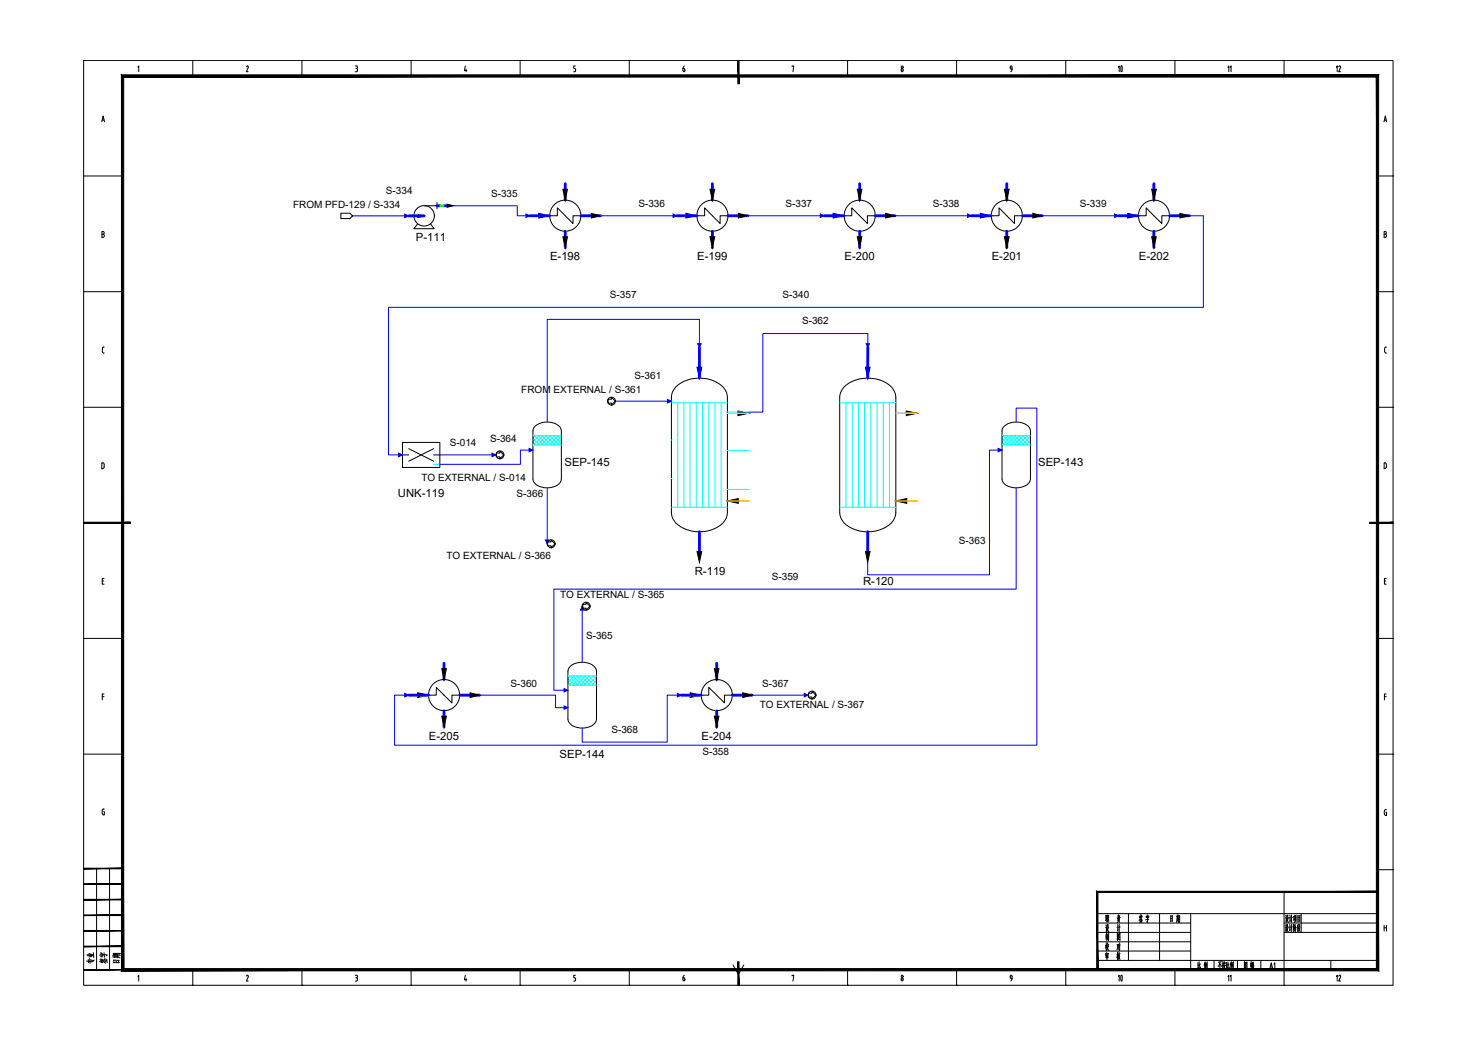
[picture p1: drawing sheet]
<svg xmlns="http://www.w3.org/2000/svg" width="420mm" height="297mm" viewBox="0 0 420 297" stroke-linecap="round" stroke-linejoin="round" font-family="sans-serif">
<g fill="none" stroke="#000" stroke-width=".28">
<path d="M23.8 17.2h372.2v262.9h-372.2zM39.2 19.1l.2-.4v1.7M54.8 17.2h.1M54.8 17.2v4.4M70.3 18.7l.3 .2v.4M70.3 18.7l-.2 .3M70.5 19.3l-.5 1.1h.6M85.8 17.2h.1M85.8 17.2v4.4M101 18.7l.6 .2v.4l-.2 .2M101.2 19.5h.1M101.4 19.5l.2 .3"/>
<path d="M101.6 19.8v.3M116.9 17.2h.1M116.9 17.2v4.4M132.3 18.7l-.3 1.4h.7M132.5 19.7v.7M147.9 17.2h.1M147.9 17.2v4.4M163.4 19.5l.2 .3M163.6 18.7h-.5v.8h.3M163.6 19.8v.3M178.9 17.2h.1M178.9 17.2v4.4"/>
<path d="M194.1 19.5l.2 .8h.3l.1-.3M194.1 19.5l.5 .1 .1 .5M194.5 18.7l-.3 .8M209.9 17.2h.1M225.2 18.9v-.2h.5l-.3 1.7M240.9 17.2h.1M240.9 17.2v4.4M256.7 19.8v.3M256.7 19.8l-.1-.3a.42 .42 0 0 0-.4 .4 .42 .42 0 0 0 .4 .4l.1-.3M271.9 17.2h.1M271.9 17.2v4.4M287.4 19.7h.3"/>
<path d="M287.7 19.1v.5M287.7 19.6l-.4 .8M287.7 19.1l-.1-.3a.43 .43 0 0 0-.4 .3 .43 .43 0 0 0 .3 .5M303 17.2h.1M303 17.2v4.4M334 17.2h.1M334 17.2v4.4M365 17.2h.1M365 17.2v4.4M28.9 34.6l.4-1.6 .4 1.6M29 34.1h.6M101.6 20l-.1 .3-.5 .1"/>
<path d="M163.1 20.4h.3M163.6 20l-.2 .4M393.4 34.6l.4-1.6 .4 1.6M393.6 34.1h.5M23.8 50h11.1M391.6 50h4.4M396 50h.1M29.3 66.5l.3-.1v-.4l-.6-.2v1.7h.3l.3-.3v-.4l-.6-.2M393.5 66.6h.3M393.8 65.8h-.3v1.7h.3M393.8 66.6l.4 .4-.4 .5M393.8 65.8l.3 .4-.3 .3"/>
<path d="M23.8 82.9h11.1M29.6 98.7h-.4l-.1 .4v1l.5 .3M391.6 82.9h4.4M393.6 99.1v.8M393.6 99.9l.3 .4M393.9 98.7h.2M393.9 98.7l-.3 .4M396 82.9h.1M23.8 115.8h11.1M391.6 115.8h4.4M393.9 100.4h.2M396 115.8h.1"/>
<path d="M29.2 131.6h-.3v1.6h.3M29.3 131.6l.3 .5v.8l-.3 .3M393.5 131.6h.4l.2 .5v.8l-.6 .3zM396 148.6h.1M29.1 165.1h.3M29.6 164.4h-.5v1.7h.5M393.6 165.1h.3M394.1 164.4h-.5v1.7h.5M23.8 181.5h11.1M29.1 198h.5M29.6 197.3h-.5v1.7M391.6 181.5h4.4"/>
<path d="M393.6 198h.5M394.1 197.3h-.5v1.7M396 181.5h.1M23.8 214.4h11.1M391.6 214.4h4.4M396 214.4h.1M29 230.4v.8M29.5 230.7h.2v.9l-.5-.1-.1-.4M29.7 230h-.5l-.1 .4M393.5 230.6v.7M393.6 231.3l.3 .5M394 230.9h.2v.9h-.3"/>
<path d="M394.2 230.2h-.5l-.1 .4M27.5 246.9v28.8M31.1 246.9v28.8M311.9 259.7h79.7M320.8 259.7v13.3M329.6 259.7v13.3M338.5 259.7v16M365 253.5v26.6M369.9 259.7v5.3M391.6 247.2h4.4M396 247.2h.1M39.2 277.6l.2-.4v1.7"/>
<path d="M54.8 275.7v4.4M70.3 277.2l.3 .2v.3M70.3 277.2l-.2 .3M70.5 277.8l-.5 1.1h.6M85.8 275.7v4.4M101 277.2h.3M101 278.9h.3M101.2 277.9l.3 .1 .1 .3M101.4 277.2l.2 .3-.2 .4M101.6 278.3v.2M101.6 278.5l-.2 .3M116.9 275.7v4.4"/>
<path d="M132.3 277.2l-.3 1.3h.7M132.5 278.2v.7M147.9 275.7v4.4M163.1 278.9h.3M163.4 277.9l.2 .4M163.6 277.2h-.5v.7h.3M163.6 278.3v.2M163.6 278.5l-.2 .3M178.9 275.7v4.4M194.1 277.9l.5 .1 .1 .5M194.1 277.9v.6M194.2 278.5l.2 .3 .3-.3"/>
<path d="M194.5 277.2l-.3 .7M208.4 274.3l1.5 2.7 1.5-2.7M225.2 277.4v-.2h.5l-.3 1.7M240.9 275.7v4.4M256.2 278.5l.3 .3 .2-.3M256.7 278.3v.2M256.7 278.3l-.2-.4-.3 .6M271.9 275.7v4.4M287.2 277.5l.3-.3 .2 .3M287.2 277.8l.3 .3M287.2 277.6v.2M287.4 278.2h.3"/>
<path d="M287.7 277.6v.5M287.7 278.1l-.4 .7M303 275.7v4.4M311.9 273h79.7M311.9 262.4h26.6M311.9 265h26.6M311.9 267.7h26.6M311.9 270.3h26.6M324.1 261.6v.3M324.2 260l-.3 .9M324.2 260.5v.3M324.3 261.5v.4"/>
<path d="M324.3 260.8l.5 .8M324.3 260.7l-.5 1M324.3 260.4l-.3 .1M324.4 261.3l-.3 .1M324.5 260.1l-.1 .6M324.5 260.5l.1 .3M324.5 261.5l-.1 .6M324.7 262.1l-.7 .1M324.8 260.4l-.4 .1M325.9 260.5l.7-.1-.1 .4M325.9 260.4l-.1 .4M326.1 260l.1 .4"/>
<path d="M326.2 261v1.2l-.2-.3M326.4 260.8h-.5M326.4 260.7l-.2 .4M326.6 261.3l-.9 .1M332.8 260.3v1.7M333.1 261l-.3 .1M333.2 261.7l-.4 .1M333.3 260.3l-.5 .2M333.3 260.3l-.1 1.6M334 275.7v4.4M334.6 260.1v1.3M334.6 261.6l-.2 .6"/>
<path d="M334.8 261.6l.1 .3M334.8 260.8h-.2M334.8 261.1h-.2M334.9 260l-.1 1.4M335 260.4l-.5 .1M335 261.4l-.5 .1M335.1 260.3l-.1 1.9M335.3 260.8h-.2M335.3 261.2l-.2 .1M335.4 260.2v2l-.2-.2M335.4 260.3h-.3M340.6 273.5v1.7"/>
<path d="M340.8 274.9l-.3 .5M340.8 274.3l-.2 .1M340.9 273.4v1.8l.2 .2h.2v-.5M341.2 274l-.3 .6M342.5 273.8v1.7M342.6 273.4l-.3 1M342.6 274.4l.1 .3M342.7 273.7l-.2 .9M342.8 274.1l-.1 .1M342.9 274.1l-.3 1.2M342.9 273.7l-.3 .1M343 273.9v1"/>
<path d="M343.2 273.4v2l-.2-.2M345.1 273v2.7M346.8 273.9v1.5M346.9 273.4l-.6 1.4M346.9 274.1l.3 .6M347.2 273.4l-.8 .1M347.6 273.3v2.1l-.1-.2M347.7 274.3l-.3 .3M347.8 273.9l-.4 .1M347.8 273.6v.5M348 273.9l-.1 .9 .4 .6M348 273.3l.1 .3"/>
<path d="M348.2 274.4l-.4 1.1M348.3 273.8h-.5M348.3 273.6l-.1 .4M348.4 274.4l-.6 .1M348.7 273.5v1.7M349 274.2l-.3 .2M349.1 273.4v1.8l.1 .2h.2v-.5M349.4 274l-.3 .6M349.9 273.8v1.7M350 273.3l-.3 1.1M350.1 274.4l.1 .3M350.2 273.7l-.2 .9"/>
<path d="M350.3 274.1l-.2 .1M350.3 274.1l-.2 1.2M350.4 273.6l-.4 .2M350.4 273.9v1M350.6 273.3v2.1l-.2-.2M351.8 273v2.7M353.8 275.4v-2v2M353.8 275.3h.7M354 274.1l.4 .5M354 274.9l.2 .3M354.1 274.6l.1 .2M354.1 273.7l-.2 .6"/>
<path d="M354.3 273.9l-.2 .1M354.3 273.8l-.5 .9M354.5 273.4v2M354.5 273.5l-.7 .1M355.5 273.8v.9M355.7 273.3v2.2M355.8 273.9l-.3 .1M355.8 273.9v.8l-.1-.1M355.9 274.4v1.1M356 273.8v.6M356.1 274.5v.9M356.3 273.8l-.3 .1"/>
<path d="M356.3 273.8v.4M356.3 274.2l-.3 .1M356.3 273.5l-.4 .1M356.3 274.9l-.3 .1M356.3 275.3l-.4 .1M356.4 274.5l-.5 .1M356.4 274.4l-.1 1M365 262.4h26.6M365 265h26.6M365.4 262.9l.2 .3M365.5 260.2l.2 .3M365.5 263.6h-.2"/>
<path d="M365.5 263.5v1M365.6 260.9h-.2M365.6 260.8v1M365.7 264.2l-.3 .5M365.7 261.5l-.2 .5M365.8 261.1l.4-.1-.5 1.2M365.8 262.8l-.1 1M365.8 264l.5 .8M365.8 261.3l.5 .9M365.9 260.1l-.2 1M366 262.8l.1 .8h.2M366 262.9h-.2"/>
<path d="M366.1 260.1v.7l.2 .1M366.1 260.2l-.2 .1M366.1 263.8h-.4M366.1 263.7l-.5 1.1M366.6 262.8l.1 .4M366.6 260.1l.2 .4M366.7 263.5l-.2 .1M366.7 263.4l-.1 1.2M366.7 260.8l-.2 .1M366.7 260.7v1.2M366.8 264.1l-.2 .5M366.8 261.5l-.1 .4"/>
<path d="M367.1 262.7v2.1M367.1 260.1v2.1M367.4 263.5l-.6 .1M367.4 260.8l-.5 .1M367.7 262.7v2.1M367.8 262.8v1.4l-.1-.2M367.8 260.5v.9M367.8 262.9h-.1M367.9 260.5h-.2M368 263.6l-.2 1.2M368 261.3l-.4 .3M368.1 260.5v1.1"/>
<path d="M368.1 262.9l.3 .8h.1M368.2 262.7l-.3 1M368.2 260.8l-.3 1.4M368.2 260.2v.5M368.2 261.6l.3 .5M368.2 263.5v1.4M368.5 260.6l-.4 .1M368.5 260.5v1.1M368.5 260.1l-.5 .2M368.9 262.9v1.8M369 260.2v1.9M369 263.6l-.1 .1"/>
<path d="M369 263.3l-.1 .1M369.1 264l-.4 .2M369.1 262.8l-.2 .3M369.2 264l.4 .7M369.2 263.8l.3-.1-.5 1.1M369.3 262.8l-.1 .9M369.4 262.8v.7h.2M369.4 261.2l-.4 .1M369.4 260.8h-.4M369.4 262.9h-.1M369.5 261.7l-.5 .1M369.6 260.3l-.6 .1"/>
<path d="M369.6 260.2l-.1 1.9M378.3 273v2.7M393.5 263v1.7M393.5 263.7h.7M394.2 263v1.7M54.8 280.1h.1M85.8 280.1h.1M116.9 280.1h.1M147.9 280.1h.1M178.9 280.1h.1M209.9 280.1h.1M240.9 280.1h.1"/>
<path d="M271.9 280.1h.1M303 280.1h.1M334 280.1h.1M365 280.1h.1"/>
<circle cx="256.4" cy="19.1" r=".32"/>
<circle cx="256.4" cy="277.5" r=".32"/>
</g>
<g fill="#000" stroke="#000" stroke-width=".28">
<path d="M209.7 17.2l.4 6.6v-6.6zM209.7 17.2l.4 6.6h-.4z"/>
<path d="M34.5 21.3l.7 254v-253.4zM34.5 21.3l.7 254-.7 .7zM35.2 275.3l-.7 .7 356.8-.7zM34.5 276l356.8-.7 .6 .7zM391.3 21.9v253.4l.6 .7zM391.3 21.9l.6-.6v254.7zM35.2 21.9h356.1l.6-.6zM34.5 21.3h357.4l-356.7 .6z"/>
<path d="M23.8 148.4v.4l13.3-.4zM23.8 148.8l13.3-.4v.4z"/>
<path d="M389.4 148.8h6.6v-.4zM389.4 148.4h6.6l-6.6 .4z"/>
<path d="M23.8 255.8h11.1v-.2zM23.8 255.6h11.1l-11.1 .2z"/>
<path d="M23.8 251.4h11.1v-.2zM23.8 251.2h11.1l-11.1 .2z"/>
<path d="M23.8 247h11.1v-.2zM23.8 246.8h11.1l-11.1 .2z"/>
<path d="M312.1 253.7h79.5v-.3zM311.8 253.4h79.8l-79.5 .3zM311.8 253.4l.3 22.3v-22zM311.8 253.4l.3 22.3h-.3z"/>
<path d="M23.8 275.7h11.1v-.1zM23.8 275.6h11.1l-11.1 .1z"/>
<path d="M23.8 269.1h11.1v-.2zM23.8 268.9h11.1l-11.1 .2z"/>
<path d="M23.8 264.7h11.1v-.2zM23.8 264.5h11.1l-11.1 .2z"/>
<path d="M23.8 260.3h11.1v-.2zM23.8 260.1h11.1l-11.1 .2z"/>
<path d="M209.7 273.4v6.7h.4zM209.7 273.4h.4v6.7z"/>
</g>
<g fill="none" stroke="#0ff" stroke-width=".28">
<path d="M190.9 114.5h15.9M192.6 114.5v29.7M194.4 114.5v29.7M196.2 114.5v29.7M197.9 114.5v29.7M199.7 114.5v29.7M201.5 114.5v29.7M203.3 114.5v29.7M205 114.5v29.7M238.7 114.5h16M240.5 114.5v29.7M242.3 114.5v29.7"/>
<path d="M244 114.5v29.7M245.8 114.5v29.7M247.6 114.5v29.7M249.3 114.5v29.7M251.1 114.5v29.7M252.9 114.5v29.7M151.5 125.6l.8 .9M151.5 124.6l1.9 1.9M151.5 123.9h8.1M151.5 126.5h8.1M151.9 123.9l2.6 2.6M152.1 123.9l-.6 .5"/>
<path d="M153 123.9l2.6 2.6M153.2 123.9l-1.7 1.6M154.1 123.9l2.6 2.6M154.3 123.9l-2.6 2.6M155.2 123.9l2.6 2.6M155.4 123.9l-2.6 2.6M156.3 123.9l2.6 2.6M156.5 123.9l-2.6 2.6M157.4 123.9l2.2 2.2M157.6 123.9l-2.6 2.6M158.5 123.9l1.1 1.1M158.7 123.9l-2.6 2.6"/>
<path d="M159.6 124l-2.4 2.5M159.6 125.1l-1.3 1.4M159.6 126.2l-.2 .3M159.6 123.9h.1M284.8 123.9h8.1M284.8 126.5h8.1M284.8 125.6l.9 .9M284.8 124.6l2 1.9M285.2 123.9l2.7 2.6M285.4 123.9l-.6 .5M286.3 123.9l2.7 2.6M286.5 123.9l-1.7 1.6"/>
<path d="M287.4 123.9l2.7 2.6M287.6 123.9l-2.6 2.6M288.5 123.9l2.6 2.6M288.7 123.9l-2.6 2.6M289.6 123.9l2.6 2.6M289.8 123.9l-2.6 2.6M290.7 123.9l2.2 2.2M290.9 123.9l-2.6 2.6M291.8 123.9l1.1 1.1M292 123.9l-2.6 2.6M292.9 124l-2.4 2.5M292.9 125.1l-1.3 1.4"/>
<path d="M292.9 126.2l-.2 .3M190.9 144.2h15.9M238.7 144.2h16M161.4 193.9l.9 .9M161.4 192.9l2 1.9M161.4 192.1h8.1M161.4 194.8h8.2M161.9 192.1l2.6 2.7M162.1 192.1l-.7 .6M163 192.1l2.6 2.7M163.2 192.1l-1.8 1.7M164.1 192.1l2.6 2.7"/>
<path d="M164.2 192.1l-2.5 2.7M165.2 192.1l2.6 2.7M165.3 192.1l-2.5 2.7M166.2 192.1l2.7 2.7M166.4 192.1l-2.5 2.7M167.3 192.1l2.3 2.2M167.5 192.1l-2.5 2.7M168.4 192.1l1.2 1.2M168.6 192.1l-2.6 2.7M169.6 192.3l-2.5 2.5M169.6 193.4l-1.4 1.4M169.6 194.5l-.3 .3"/>
</g>
<g fill="none" stroke="#000" stroke-width=".28">
<path d="M120.6 58.5h3.6M124.2 57.6v1.7M118.7 63.7l-1.1 1.3h5.8l-1-1.3M156.2 61.3h2.2v-2.2l4.5 4.4v-2.2h2.2M198.1 61.3h2.2v-2.2l4.4 4.4v-2.2h2.3M239.9 61.3h2.2v-2.2l4.5 4.4v-2.2h2.2M281.8 61.3h2.2v-2.2l4.4 4.4v-2.2h2.2M323.6 61.3h2.2v-2.2l4.5 4.4v-2.2h2.2M192.1 110a10.2 10.2 0 0 1 13.4 0 4.1 4.1 0 0 1 1.3 2.9v32.8a5.7 5.7 0 0 1-4.7 5 9.7 9.7 0 0 1-10.5-2.8l-.4-.7-.3-1.5v-32.8a4.1 4.1 0 0 1 1.2-2.9zM240 110a10.3 10.3 0 0 1 13.4 0 4.6 4.6 0 0 1 1.3 2.9v32.8a5.7 5.7 0 0 1-4.7 5 9.8 9.8 0 0 1-10.6-2.8l-.6-1.4-.1-.8v-32.8a4.6 4.6 0 0 1 1.3-2.9zM152.2 121.1a5.4 5.4 0 0 1 7.1 .4l.3 1v13.6a3.1 3.1 0 0 1-3.3 2.5 4.4 4.4 0 0 1-4.7-2l-.1-14.1 .3-1zM285.5 121.1a5.4 5.4 0 0 1 7.1 .4l.3 1v13.6a3.1 3.1 0 0 1-3.2 2.5 4.3 4.3 0 0 1-4.8-2l-.1-14.1 .3-1z"/>
<path d="M121.8 197.6h2.2v-2.2l4.5 4.4v-2.2h2.2M162.2 189.4a5 5 0 0 1 7.3 .9l.1 14.1a3.2 3.2 0 0 1-3.3 2.5 4.4 4.4 0 0 1-4.8-2l-.1-14.1 .1-.5zM199.3 197.6h2.2v-2.2l4.4 4.4v-2.2h2.2"/>
<circle cx="120.6" cy="61.3" r="2.9"/>
<circle cx="160.7" cy="61.3" r="4.4"/>
<circle cx="202.5" cy="61.3" r="4.4"/>
<circle cx="244.4" cy="61.3" r="4.4"/>
<circle cx="286.2" cy="61.3" r="4.4"/>
<circle cx="328" cy="61.3" r="4.4"/>
<circle cx="126.2" cy="197.6" r="4.4"/>
<circle cx="203.8" cy="197.6" r="4.4"/>
</g>
<!-- layer: equipment_outline -->
<path d="M114.4 125.8h10.6v7.1h-10.6z" fill="none" stroke="#000" stroke-width=".28"/>
<!-- layer: internal_symbol -->
<path d="M116.2 127.5l7.1 3.6M123.3 127.5l-7.1 3.6" fill="none" stroke="#000" stroke-width=".28"/>
<!-- layer: process_line -->
<path d="M114.4 129.3h1.8M123.3 129.3h1.7" fill="none" stroke="#000" stroke-width=".28"/>
<!-- layer: EQUIPMENT -->
<path d="M190.9 114h.1M206.8 117.1h6.1M123.3 132h1.7M190.9 125h.1M190.9 136h.1M206.8 128.1h6.1M206.8 139.1h6.1" fill="none" stroke="#0ff" stroke-width=".28"/>
<g fill="none" stroke="#00f" stroke-width=".8">
<path d="M124.2 58.5h.9M126.1 58.5h1M160.7 52.2v4.7M202.5 52.2v4.7M244.4 52.2v4.7M286.2 52.2v4.7M328 52.2v4.7M116.2 61.4h4.4M150.6 61.3h5.6M160.7 65.7v4.7M165.1 61.3h5.6M192.4 61.3h5.7"/>
<path d="M202.5 65.7v4.7M207 61.3h5.6M234.3 61.3h5.6M244.4 65.7v4.7M248.8 61.3h5.6M276.1 61.3h5.7M286.2 65.7v4.7M290.6 61.3h5.7M318 61.3h5.6M328 65.7v4.7M332.5 61.3h5.6M198.8 98.8v8.7"/>
<path d="M246.7 98.8v8.7M198.8 151.2v5.5M246.7 151.2v5.5M116.2 197.6h5.6M126.2 188.5v4.7M130.7 197.6h5.6M193.7 197.6h5.6M203.7 188.5v4.7M208.1 197.6h5.7M126.2 202v4.7M203.7 202v4.7"/>
</g>
<g fill="#000" stroke="#000" stroke-width=".28">
<path d="M127.1 58l1.8 .5-1.8 .4zM160 53.8h1.3l-.6 3.1zM201.8 53.8h1.4l-.7 3.1zM243.7 53.8h1.3l-.6 3.1zM285.5 53.8h1.4l-.7 3.1zM327.4 53.8h1.3l-.7 3.1zM118.8 60.9l1.8 .5-1.8 .4zM153.1 60.6l3.1 .7-3.1 .7zM160 67.3h1.3l-.6 3.1zM168.1 60.6l2.6 .7-2.6 .7zM195 60.6l3.1 .7-3.1 .7zM201.8 67.3h1.4l-.7 3.1z"/>
<path d="M209.9 60.6l2.7 .7-2.7 .7zM236.8 60.6l3.1 .7-3.1 .7zM243.7 67.3h1.3l-.6 3.1zM251.8 60.6l2.6 .7-2.6 .7zM278.7 60.6l3.1 .7-3.1 .7zM285.5 67.3h1.4l-.7 3.1zM293.6 60.6l2.7 .7-2.7 .7zM320.5 60.6l3.1 .7-3.1 .7zM327.4 67.3h1.3l-.7 3.1zM335.4 60.6l2.7 .7-2.7 .7zM198.1 104.4h1.4l-.7 3.1zM209.8 116.8l3.1 .7-3.1 .6z"/>
<path d="M246 104.4h1.3l-.6 3.1zM257.6 116.8l3.1 .7-3.1 .6zM198.1 156.7h1.4l-.7 3.1zM206.8 142.4l3.1-.7v1.4zM246 156.7h1.3l-.6 3.1zM254.7 142.4l3.1-.7v1.4zM118.7 196.9l3.1 .7-3.1 .7zM125.6 190.1h1.3l-.7 3.1zM133.6 196.9l2.7 .7-2.7 .7zM196.2 196.9l3.1 .7-3.1 .7zM203.1 190.1h1.3l-.7 3.1zM211.1 196.9l2.7 .7-2.7 .7z"/>
<path d="M125.6 203.6h1.3l-.7 3.1zM203.1 203.6h1.3l-.7 3.1z"/>
</g>
<path d="M125.1 58.2v.6l1-.6v.6zM125.6 58.5h.1" fill="none" stroke="#0f0" stroke-width=".28"/>
<path d="M206.8 117.5h6.1M254.7 117.5h6M206.8 142.4h6.1h-3M254.7 142.4h6h-2.9" fill="none" stroke="#ffbf00" stroke-width=".38"/>
<!-- layer: STREAM -->
<g fill="none" stroke="#00f" stroke-width=".28">
<path d="M128.9 58.5h18.2v2.8h3.5M100.2 61.4h16M170.7 61.3h21.7M212.6 61.3h21.7M254.4 61.3h21.7M296.3 61.3h21.7M338.1 61.3h4v26.1h-231.7v41.9h4M198.8 98.8v-8h-43.2v29.2M246.7 98.8v-4h-29.8v22.3h-4M174.9 114h16M288.9 120v-4h5.9v95.8h-182.6v-14.2h4M125 129.3h16"/>
<path d="M151.5 127.9h-3.6v4.1h-22.9M155.6 138.7v15.9M284.8 127.9h-3.5v35.5h-34.6v-3.6M288.9 138.7v28.8h-131.4v28.7h3.9M165.5 172.3v15.9M136.3 197.6h21.6v3.6h3.5M193.7 197.6h-4v13.3h-24.2v-3.9M213.8 197.6h15.9"/>
</g>
<!-- layer: STREAM_ARROW -->
<g fill="#00f" stroke="#00f" stroke-width=".28">
<path d="M139.9 128.8l1.1 .5-1.1 .5z"/>
<path d="M115 60.9l1.2 .5-1.2 .5z"/>
<path d="M149.5 60.8l1.1 .5-1.1 .5z"/>
<path d="M191.3 60.8l1.1 .5-1.1 .5z"/>
<path d="M233.2 60.8l1.1 .5-1.1 .5z"/>
<path d="M275 60.8l1.1 .5-1.1 .5z"/>
<path d="M316.9 60.8l1.1 .5-1.1 .5z"/>
<path d="M113.3 128.8l1.1 .5-1.1 .5z"/>
<path d="M198.3 97.7h1l-.5 1.1z"/>
<path d="M115 197.1l1.2 .5-1.2 .5z"/>
<path d="M160.3 195.7l1.1 .5-1.1 .5z"/>
<path d="M160.3 200.6l1.1 .6-1.1 .4z"/>
<path d="M189.8 113.6l1.1 .4-1.1 .5z"/>
<path d="M246.2 97.7h1l-.5 1.1z"/>
<path d="M283.7 127.5l1.1 .4-1.1 .5z"/>
<path d="M150.4 127.5l1.1 .4-1.1 .5z"/>
<path d="M165.5 172.3l.5 1.1h-1z"/>
<path d="M155.1 153.5h.9l-.4 1.1z"/>
<path d="M228.6 197.1l1.1 .5-1.1 .5z"/>
<path d="M192.6 197.1l1.1 .5-1.1 .5z"/>
</g>
<!-- layer: CONNECTOR -->
<g fill="none" stroke="#000" stroke-width=".28">
<path d="M96.9 60.6h2.6l.7 .8-.7 .7h-2.6zM172.9 113.5h.9v-.6l1.1 1.1-1.1 1.1v-.5h-.9zM141.1 128.8h1v-.6l1.1 1.1-1.1 1.1v-.5h-1zM155.7 154h1v-.5l1.1 1.1-1.1 1.1v-.6h-1zM165.7 171.8h.9v-.6l1.1 1.1-1.1 1.1v-.5h-.9zM229.9 197h.9v-.5l1.1 1.1-1.1 1.1v-.6h-.9z"/>
<circle cx="173.8" cy="114" r="1.12"/>
<circle cx="142.1" cy="129.3" r="1.12"/>
<circle cx="156.7" cy="154.6" r="1.12"/>
<circle cx="166.6" cy="172.3" r="1.12"/>
<circle cx="230.9" cy="197.6" r="1.12"/>
</g>
<text font-size="6.6" x="315.7" y="280.8">10</text>
<text font-size="6.2" x="315.7" y="22.2">10</text>
<g font-size="5.3">
<text x="312.9" y="266">设 计</text>
<text x="313.3" y="268.5">制 图</text>
<text x="27.5" y="275.2" transform="rotate(-90 27.5 275.2)">专业</text>
<text x="31.4" y="275.2" transform="rotate(-90 31.4 275.2)">签字</text>
<text x="34.9" y="274.8" transform="rotate(-90 34.9 274.8)">日期</text>
<text x="312.9" y="271.3">校 对</text>
</g>
<g font-size="4.4">
<text x="378.5" y="21.5">12</text>
<text x="363.4" y="276.6" transform="rotate(-90 363.4 276.6)">A1</text>
<text x="382.1" y="280.1" transform="rotate(-90 382.1 280.1)">12</text>
</g>
<g font-size="4">
<text x="351" y="21.5" transform="rotate(-90 351 21.5)">11</text>
<text x="351" y="280.1" transform="rotate(-90 351 280.1)">11</text>
</g>
<g font-size="3.2">
<text x="118.2" y="68.5">P-111</text>
<text x="156.4" y="73.9">E-198</text>
<text x="198.2" y="73.9">E-199</text>
<text x="240.1" y="73.9">E-200</text>
<text x="281.9" y="73.9">E-201</text>
<text x="323.8" y="73.9">E-202</text>
<text x="160.5" y="132.5">SEP-145</text>
<text x="295.1" y="132.5">SEP-143</text>
<text x="113.1" y="141.3">UNK-119</text>
<text x="197.5" y="163.4">R-119</text>
<text x="245.3" y="166.1">R-120</text>
<text x="121.9" y="210.2">E-205</text>
<text x="159.1" y="215.5">SEP-144</text>
<text x="199.4" y="210.2">E-204</text>
</g>
<g font-size="2.8">
<text x="83.3" y="59.2">FROM PFD-129 / S-334</text>
<text x="109.7" y="55.2">S-334</text>
<text x="139.6" y="56">S-335</text>
<text x="181.5" y="58.9">S-336</text>
<text x="223.3" y="58.9">S-337</text>
<text x="265.2" y="58.9">S-338</text>
<text x="307" y="58.9">S-339</text>
<text x="173.4" y="84.6">S-357</text>
<text x="222.5" y="84.7">S-340</text>
<text x="228" y="92.1">S-362</text>
<text x="180.4" y="107.9">S-361</text>
<text x="148.2" y="111.8">FROM EXTERNAL / S-361</text>
<text x="139.3" y="125.8">S-364</text>
<text x="127.9" y="126.9">S-014</text>
<text x="119.8" y="136.7">TO EXTERNAL / S-014</text>
<text x="146.8" y="141.3">S-366</text>
<text x="272.6" y="154.5">S-363</text>
<text x="126.9" y="158.9">TO EXTERNAL / S-366</text>
<text x="219.4" y="164.8">S-359</text>
<text x="159.2" y="170.1">TO EXTERNAL / S-365</text>
<text x="166.6" y="181.6">S-365</text>
<text x="145.1" y="195.2">S-360</text>
<text x="216.6" y="195.2">S-367</text>
<text x="216" y="201.2">TO EXTERNAL / S-367</text>
<text x="173.8" y="208.3">S-368</text>
<text x="199.7" y="214.5">S-358</text>
</g>
</svg>
